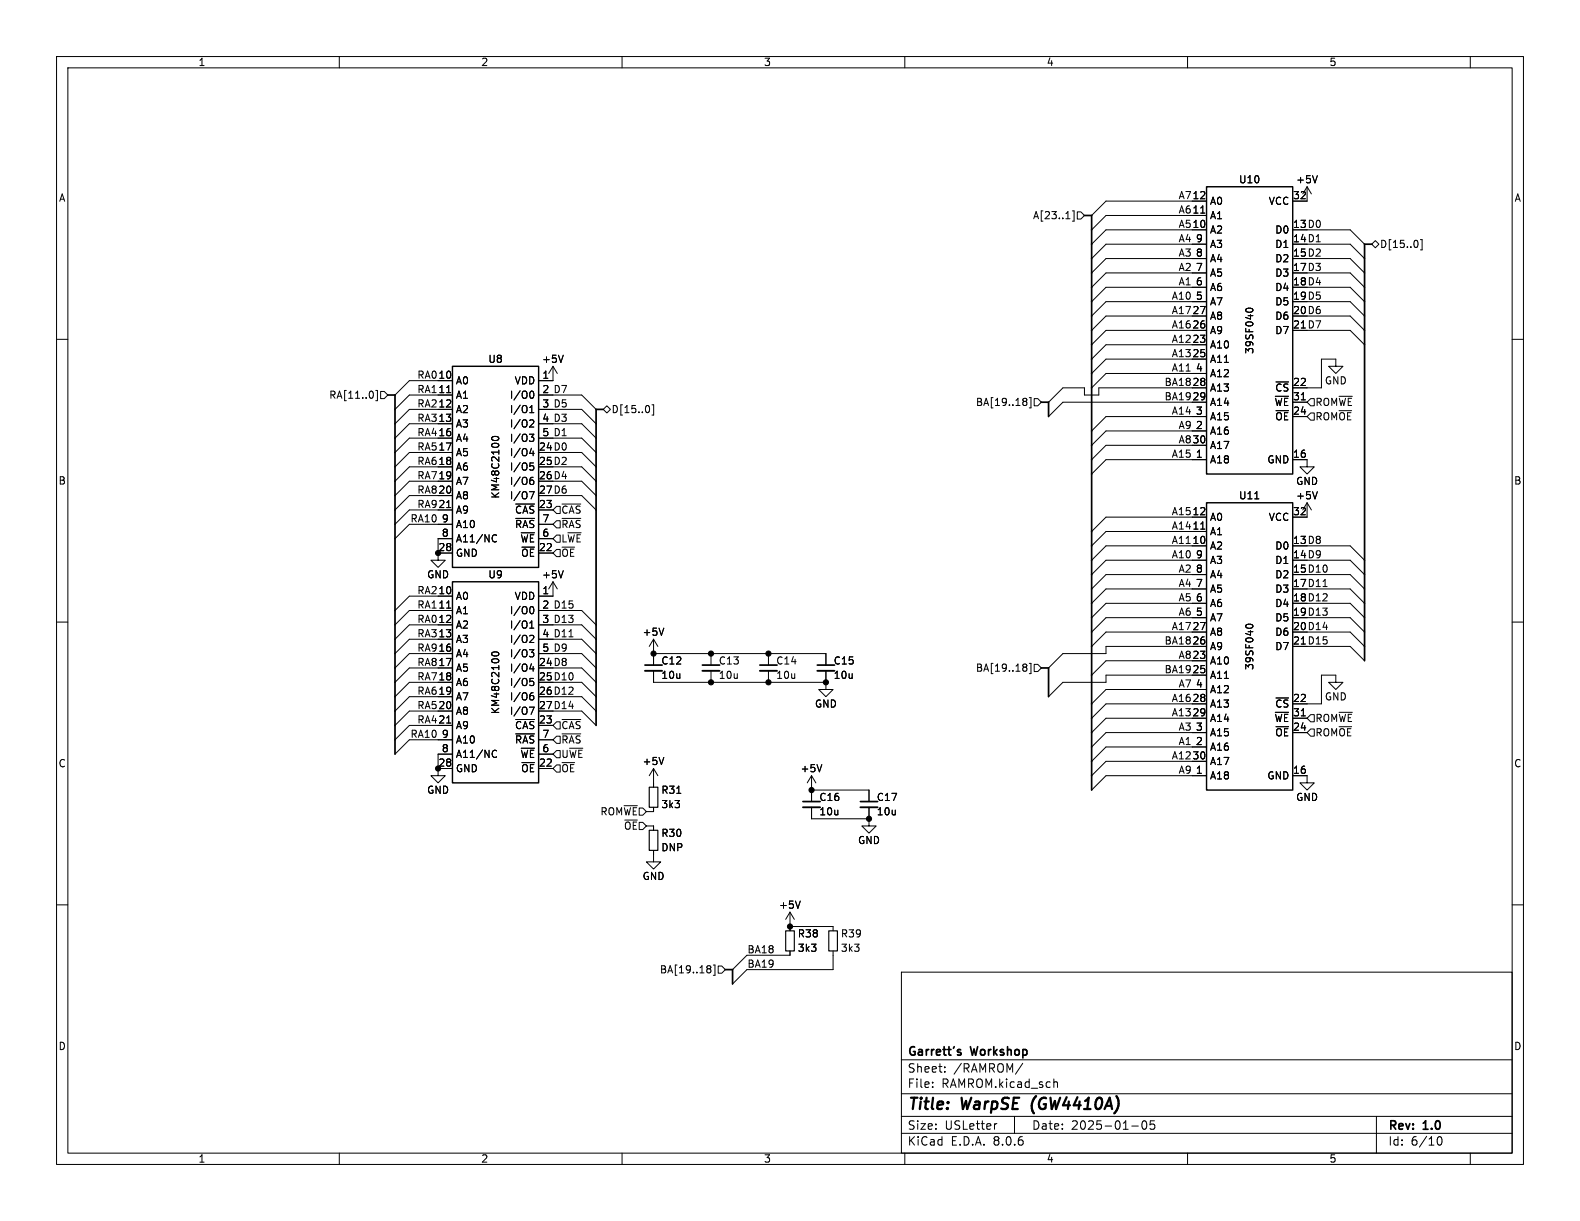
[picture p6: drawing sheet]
<svg xmlns="http://www.w3.org/2000/svg" width="279mm" height="216mm" viewBox="0 0 279 216" stroke-linecap="round" stroke-linejoin="round" font-family="sans-serif">
<g fill="none" stroke="#000" stroke-width=".18">
<path d="M10 10h259.4v195.9h-259.4zM12 12h255.4v191.9h-255.4zM60 10v2M110 10v2M160 10v2M210 10v2M260 10v2M188.5 38.7h.7M189.6 37.3h.3v1.8h-.3M190.5 37.5h.6l.7 .6-.7 .6h-.6zM212.3 37.7h.8M213.4 35.6h-17.8l-2.6 2.5"/>
<path d="M213.4 38.1h-17.8l-2.6 2.5M231.1 33l-.7 1.3M231.1 33v2.6h-2.5M231.1 33l.8 1.3M233 31.1l-.5 1.2M10 60h2M213.4 40.6h-17.8l-2.6 2.6M213.4 58.4h-17.8l-2.6 2.6M213.4 55.9h-17.8l-2.6 2.5M213.4 53.3h-17.8l-2.6 2.6M213.4 50.8h-17.8l-2.6 2.5M213.4 48.3h-17.8l-2.6 2.5"/>
<path d="M213.4 45.7h-17.8l-2.6 2.6M213.4 43.2h-17.8l-2.6 2.5M220.4 55l-.1-.1a.68 .68 0 0 1 .6-.4 .68 .68 0 0 1 .7 .4l-.1 .1M231.1 40.6h7.7l2.5 2.6M231.1 58.4h7.7l2.5 2.6M231.1 55.9h7.7l2.5 2.5M231.1 53.3h7.7l2.5 2.6M231.1 50.8h7.7l2.5 2.5M231.1 48.3h7.7l2.5 2.5M231.1 45.7h7.7l2.5 2.6M231.1 43.2h7.7l2.5 2.5M242.6 43.2l.6-.7 .6 .7-.6 .6z"/>
<path d="M250.6 42.6l.2 .4-.2 .6M251.2 42.4h.3v1.8h-.3M267.4 60h2M66 69.4v.8M66.4 69h.3v1.9h-.3M67.3 69.2h.6l.7 .7-.7 .6h-.6zM79 69.4h.7M80 67.3h-7.6l-2.6 2.6M80 69.9h-7.6l-2.6 2.5M80 72.4h-7.6l-2.6 2.5M80 74.9h-7.6l-2.6 2.6M80 77.5h-7.6l-2.6 2.5"/>
<path d="M87.4 77.9l-.3-.1-.2-.2a.68 .68 0 0 1 .7-.4 .68 .68 0 0 1 .6 .4l-.1 .2-.4 .1M93.6 76.8h.8l-.4 .5 .3 .1 .1 .4-.2 .2h-.4M93.7 72.1l.3-.4v1.3M93.7 73h.7M93.9 69.2h.1a.68 .68 0 0 1 .4 .6 .68 .68 0 0 1-.4 .6h-.1M93.9 74.2l.4 .1 .1 .3-.8 .9h.8M94 79.3l-.3 .9h.8M94.3 79.7v.9M95.2 72.4h7.7l2.5 2.5M95.2 77.5h7.7l2.5 2.5M97.8 64.8v2.5h-2.6M97.8 64.8l-.8 1.2"/>
<path d="M97.8 64.8l.8 1.2M97.8 69.9h5.1l2.5 2.5M97.8 74.9h5.1l2.5 2.6M99.6 62.8l-.4 1.3M106.7 72.4l.6-.6 .6 .6-.6 .6zM114.7 71.8l.2 .4-.2 .6M115.3 71.6h.3v1.8h-.3M181.1 70.4h.2l.3 .3-.3 .3M181.1 71h.2M181.3 71l.3 .2v.3l-.1 .1-.4 .1M182 70.3h.3v1.8h-.3M182.9 70.5h.6l.6 .6-.6 .7h-.6z"/>
<path d="M213.4 76.2h-17.8l-2.6 2.5M213.4 68.6h-19.1v1.3h-2.5v-1.3h-3.8l-2.6 2.5M213.4 61h-17.8l-2.6 2.5M213.4 73.7h-17.8l-2.6 2.5M213.4 63.5h-17.8l-2.6 2.5M213.4 71.1h-25.4l-2.6 2.6M213.4 78.7h-17.8l-2.6 2.6M213.4 66h-17.8l-2.6 2.6M228.6 73.7h2.5M228.6 71.1h2.5M231.8 70.5h.6v1.3h-.6l-.7-.7zM231.8 73h.6v1.3h-.6l-.7-.6z"/>
<path d="M236.2 64.8h-1.3l1.3 1.2 1.3-1.2h-1.3v-1.3h-2.5v5.1h-5.1M77.5 97.8v1.3h1.2l-1.2 1.2-1.3-1.2h1.3M77.5 97.8h2.5M79 89.8h.7M80 80h-7.6l-2.6 2.6M80 82.6h-7.6l-2.6 2.5M80 85.1h-7.6l-2.6 2.5M80 87.6h-7.6l-2.6 2.6M80 90.2h-7.6l-2.6 2.5M80 95.3h-2.5v2.5M80 92.7h-7.6l-2.6 2.6M87.1 95.6l.4 .2 .3-.1"/>
<path d="M87.8 94.7l-.3-.1-.4 .1M91.2 89.1h3.3M91.2 91.7h3.3M93.6 86.9h.9l-.6 1.3M93.7 81.9h.6M93.9 82.3h.3l.2 .3-.1 .5h-.4M93.9 84.9h.4l.1 .2-.1 .4-.4 .2M94.3 84.4l-.4 .1M95.2 90.2h2.6M95.2 97.8h2.6M95.2 95.3h2.6M95.2 92.7h2.6"/>
<path d="M97.8 92.7l.6-.6h.7v1.2h-.7zM97.8 80h5.1l2.5 2.6M97.8 82.6h5.1l2.5 2.5M97.8 85.1h5.1l2.5 2.5M97.8 87.6h5.1l2.5 2.6M98.4 97.2h.7v1.2h-.7l-.6-.6zM98.4 94.6h.7v1.3h-.7l-.6-.6zM98.4 89.5h.7v1.3h-.7l-.6-.6zM99.4 89.1h3.3M99.4 91.7h3.3M212.3 93.6h.8M213.4 81.3h-17.8l-2.6 2.5"/>
<path d="M213.4 91.4h-17.8l-2.6 2.6M213.4 96.5h-17.8l-2.6 2.6M213.4 94h-17.8l-2.6 2.5M213.4 99.1h-17.8l-2.6 2.5M221.9 88.2h.7M228.6 81.3h2.5v1.3h1.3l-1.3 1.2-1.2-1.2h1.2M231.1 88.9v2.5h-2.5M231.1 88.9l-.7 1.3M231.1 88.9l.8 1.3M231.1 96.5h7.7l2.5 2.6M231.1 99.1h7.7l2.5 2.5M233 86.9l-.5 1.3"/>
<path d="M10 110h2M79 107.5h.7M80 105.4h-7.6l-2.6 2.6M80 108h-7.6l-2.6 2.5M80 110.5h-7.6l-2.6 2.5M80 113h-7.6l-2.6 2.6M80 115.6h-7.6l-2.6 2.5M80 118.1h-7.6l-2.6 2.6M87.4 116l-.3-.1-.2-.2a.68 .68 0 0 1 .7-.4 .68 .68 0 0 1 .6 .4l-.1 .2-.4 .1M93.6 114.9h.8l-.4 .5 .3 .1 .1 .4-.2 .2h-.4M93.7 111.1h.7M93.7 110.2l.3-.4v1.3"/>
<path d="M93.7 120h.6M93.9 107.3h.1a.68 .68 0 0 1 .4 .6 .68 .68 0 0 1-.4 .6h-.1M93.9 112.3l.4 .1 .1 .3-.8 .9h.8M94 117.4l-.3 .9h.8M94.3 117.8v.9M95.2 110.5h7.7l2.5 2.5M95.2 115.6h7.7l2.5 2.5M97.8 102.9l-.8 1.2M97.8 102.9v2.5h-2.6M97.8 102.9l.8 1.2M97.8 108h5.1l2.5 2.5M97.8 113h5.1l2.5 2.6"/>
<path d="M97.8 118.1h5.1l2.5 2.6M99.6 100.9l-.4 1.3M100.6 112.6h.7M115.6 115.6h30.4v2M115.6 118.6v2.1h30.4M115.6 113l-.8 1.3M115.6 113v4.6M115.6 113l.7 1.3M117.4 111.1l-.4 1.2M125.7 115.6v2M125.7 118.6v2.1M135.9 115.6v2"/>
<path d="M135.9 118.6v2.1M146 118.6v2.1M181.1 117.4h.2l.3 .3-.3 .3M181.1 118h.2M181.3 118l.3 .2v.2l-.1 .2-.4 .1M182 117.3h.3v1.8h-.3M182.9 117.5h.6l.6 .6-.6 .6h-.6zM213.4 114.3h-17.8v1.3h-7.6l-2.6 2.5M213.4 119.4h-17.8v1.3h-7.6l-2.6 2.5M213.4 116.8h-17.8l-2.6 2.6M213.4 111.8h-17.8l-2.6 2.5M213.4 109.2h-17.8l-2.6 2.6"/>
<path d="M213.4 106.7h-17.8l-2.6 2.5M213.4 104.1h-17.8l-2.6 2.6M213.4 101.6h-17.8l-2.6 2.5M220.4 110.9l-.1-.1a.68 .68 0 0 1 .6-.4 .68 .68 0 0 1 .7 .4l-.1 .1M231.1 114.3h7.7l2.5 2.5M231.1 111.8h7.7l2.5 2.5M231.1 109.2h7.7l2.5 2.6M231.1 106.7h7.7l2.5 2.5M231.1 104.1h7.7l2.5 2.6M231.1 101.6h7.7l2.5 2.5M234 103.7h.7M267.4 110h2"/>
<path d="M77.5 135.9v1.3h1.2l-1.2 1.2-1.3-1.2h1.3M77.5 135.9h2.5M79 127.9h.7M80 120.7h-7.6l-2.6 2.5M80 123.2h-7.6l-2.6 2.5M80 125.7h-7.6l-2.6 2.6M80 128.3h-7.6l-2.6 2.5M80 133.4h-2.5v2.5M80 130.8h-7.6l-2.6 2.6M87.1 133.7l.4 .2 .3-.1M87.8 132.8l-.3-.1-.4 .1M91.2 127.2h3.3"/>
<path d="M91.2 129.8h3.3M93.6 125h.9l-.6 1.3M93.9 120.4h.3l.2 .3-.1 .5h-.4M93.9 123h.4l.1 .2-.1 .4-.4 .2M94.3 122.5l-.4 .1M95.2 128.3h2.6M95.2 135.9h2.6M95.2 133.4h2.6M95.2 130.8h2.6M97.8 120.7h5.1l2.5 2.5M97.8 123.2h5.1l2.5 2.5M97.8 125.7h5.1l2.5 2.6"/>
<path d="M98.4 135.3h.7v1.2h-.7l-.6-.6zM98.4 127.6h.7v1.3h-.7l-.6-.6zM98.4 130.2h.7v1.2h-.7l-.6-.6zM98.4 132.7h.7v1.3h-.7l-.6-.6zM99.4 127.2h3.3M99.4 129.8h3.3M115.6 135.9v3.3M115.6 135.9l-.8 1.3M115.6 135.9l.7 1.3M117.4 133.9l-.4 1.3M143.5 137.2l-.8 1.2M143.5 137.2v4.5"/>
<path d="M143.5 137.2l.8 1.2M143.5 139.7h10.2v2M145.3 135.2l-.4 1.3M146 120.7v1.2h1.3l-1.3 1.3-1.2-1.3h1.2M213.4 137.2h-17.8l-2.6 2.5M213.4 132.1h-17.8l-2.6 2.5M213.4 124.5h-17.8l-2.6 2.5M213.4 129.5h-17.8l-2.6 2.6M213.4 127h-17.8l-2.6 2.5M213.4 134.6h-17.8l-2.6 2.6M213.4 121.9h-17.8l-2.6 2.6M228.6 137.2h2.5v1.2h1.3l-1.3 1.3-1.2-1.3h1.2"/>
<path d="M228.6 129.5h2.5M228.6 127h2.5M231.8 128.9h.6v1.3h-.6l-.7-.7zM231.8 126.4h.6v1.2h-.6l-.7-.6zM236.2 120.7h-1.3l1.3 1.2 1.3-1.2h-1.3v-1.3h-2.5v5.1h-5.1M10 160h2M114.3 146.1h1.3v.7M115.6 150.4v2h1.2l-1.2 1.3-1.3-1.3h1.3M119.7 140.3h.7M141.5 159.3l-.4 1.3M143.5 142.7v2.1h10.2M153.7 144.8v1.3h1.2l-1.2 1.2-1.3-1.2h1.3"/>
<path d="M153.7 142.7v2.1M267.4 160h2M125.2 170.8h.3l.2 .2-.2 .3M125.2 171.3h.3M125.5 171.3l.2 .2v.3l-.1 .2h-.4M126.1 170.6h.3v1.9h-.3M127 170.8h.6l.7 .7-.7 .6h-.6zM139.7 161.3v3.3M139.7 168.1v.8h-7.6l-2.6 2.6M139.7 161.3l-.8 1.3M139.7 161.3l.8 1.3M139.7 163.8h7.6v.8"/>
<path d="M147.3 168.1v3.4h-15.2l-2.6 2.5M159.4 171.9h108v32h-108zM159.4 197.4h108M159.4 193.4h108M159.4 187.4h108M164.9 192.1v.2M164.9 191.4v.1M167.1 189.4v.2M167.1 188.7v.1M176.3 198.7l-.3 .1M179.4 197.4v3M180.9 188l-1.3 1.9"/>
<path d="M186.4 191.4h.5l.1 .9M200.1 199.1h1.2M202.1 198.3l.2-.1a.81 .81 0 0 1 .6 .6 .81 .81 0 0 1-.3 .8l-.2 .1a.81 .81 0 0 1-.3-1.4zM204.1 198.2h-.7v.7l.2-.1h.5l.1 .2-.1 .5-.2 .2-.5-.2M243.4 197.4v6.5M60 203.9v2M110 203.9v2M159.4 200.4h108M160 203.9v2M210 203.9v2M254.1 201.6l.2-.5 .2-.1a.8 .8 0 0 1 .5 .7 .8 .8 0 0 1-.5 .8l-.2-.2-.2-.4M260 203.9v2"/>
</g>
<path d="M182.5 195.2v1.1" fill="none" stroke="#000" stroke-width=".4"/>
<g fill="none" stroke="#000" stroke-width=".3">
<path d="M191.8 38.1h1.2v101.6M242.6 43.2h-1.3v73.6M68.6 69.9h1.2v63.5M106.7 72.4h-1.3v55.9M184.1 71.1h1.3v2.6M114 117.6h3.1M124.2 117.6h3.1M134.4 117.6h3M144.5 117.6h3.1M184.1 118.1h1.3v5.1M142 141.7h3M152.1 141.7h3.1"/>
<path d="M128.3 171.5h1.2v2.5M169.5 186.1h.4l.1 .3-.3 .2h-.2M169.5 185.6h.4"/>
</g>
<path d="M213.4 33h15.2v50.8h-15.2zM80 64.8h15.2v35.5h-15.2zM213.4 88.9h15.2v50.8h-15.2zM80 102.9h15.2v35.5h-15.2z" fill="none" stroke="#000" stroke-width=".25"/>
<path d="M114 118.6h3.1M124.2 118.6h3.1M134.4 118.6h3M144.5 118.6h3.1M142 142.7h3M152.1 142.7h3.1" fill="none" stroke="#000" stroke-width=".33"/>
<path d="M114.8 139.2h1.5v3.5h-1.5zM114.8 146.8h1.5v3.6h-1.5zM138.9 164.6h1.6v3.5h-1.6zM146.6 164.6h1.5v3.5h-1.5z" fill="none" stroke="#000" stroke-width=".2"/>
<g fill="#000" stroke="#000" stroke-width=".18">
<circle cx="77.5" cy="97.8" r=".46"/>
<circle cx="115.6" cy="115.6" r=".46"/>
<circle cx="125.7" cy="115.6" r=".46"/>
<circle cx="135.9" cy="115.6" r=".46"/>
<circle cx="77.5" cy="135.9" r=".46"/>
<circle cx="125.7" cy="120.7" r=".46"/>
<circle cx="135.9" cy="120.7" r=".46"/>
<circle cx="143.5" cy="139.7" r=".46"/>
<circle cx="146" cy="120.7" r=".46"/>
<circle cx="153.7" cy="144.8" r=".46"/>
<circle cx="139.7" cy="163.8" r=".46"/>
</g>
<g font-size="2.8">
<text x="160.4" y="196.8">Title:</text>
<text x="170.1" y="196.8">WarpSE</text>
<text x="183.2" y="196.8">(GW4410A)</text>
</g>
<g font-size="2.1">
<text x="160.4" y="189.9">Sheet:</text>
<text x="160.4" y="187.1">Garrett's</text>
<text x="168.6" y="189.9">/RAMROM/</text>
<text x="171.8" y="187.1">Workshop</text>
<text x="160.4" y="192.6">File:</text>
<text x="166.5" y="192.6">RAMROM.kicad_sch</text>
<text x="160.4" y="202.8">KiCad</text>
<text x="160.4" y="200">Size:</text>
<text x="167.1" y="200">USLetter</text>
<text x="168.1" y="202.8">E.D.A.</text>
<text x="175.7" y="202.8">8.0.6</text>
<text x="182.4" y="200">Date:</text>
<text x="189.4" y="200">2025-01-05</text>
<text x="245.4" y="200.2">Rev:</text>
<text x="245.4" y="202.8">Id:</text>
<text x="249.5" y="202.8">6/10</text>
<text x="251.8" y="200.2">1.0</text>
</g>
<g font-size="1.8">
<text x="35" y="11.9">1</text>
<text x="85" y="11.9">2</text>
<text x="135" y="11.9">3</text>
<text x="185" y="11.9">4</text>
<text x="235" y="11.9">5</text>
<text x="10.3" y="35.9">A</text>
<text x="208.3" y="35.3">A712</text>
<text x="210.8" y="35.3">12</text>
<text x="219" y="32.6">U10</text>
<text x="228.6" y="35.3">32</text>
<text x="229.1" y="32.6">+5V</text>
<text x="267.7" y="35.9">A</text>
<text x="182.6" y="39">A[23..1]</text>
<text x="208.3" y="40.4">A510</text>
<text x="208.3" y="37.8">A611</text>
<text x="210.8" y="40.4">10</text>
<text x="210.8" y="37.8">11</text>
<text x="213.9" y="41.5">A2</text>
<text x="213.9" y="39">A1</text>
<text x="213.9" y="36.4">A0</text>
<text x="224.3" y="36.4">VCC</text>
<text x="225.4" y="41.5">D0</text>
<text x="228.6" y="40.4">13 D0</text>
<text x="228.6" y="40.4">13</text>
<text x="208.3" y="45.5">A3</text>
<text x="208.3" y="42.9">A4</text>
<text x="208.3" y="48">A2</text>
<text x="211.4" y="45.5">8</text>
<text x="211.4" y="42.9">9</text>
<text x="213.9" y="46.6">A4</text>
<text x="213.9" y="44">A3</text>
<text x="225.4" y="44">D1</text>
<text x="225.4" y="46.6">D2</text>
<text x="228.6" y="42.9">14 D1</text>
<text x="228.6" y="45.5">15 D2</text>
<text x="228.6" y="42.9">14</text>
<text x="228.6" y="45.5">15</text>
<text x="243.9" y="44">D[15..0]</text>
<text x="207.1" y="53.1">A10</text>
<text x="208.3" y="50.5">A1</text>
<text x="211.4" y="53.1">5</text>
<text x="211.4" y="50.5">6</text>
<text x="211.4" y="48">7</text>
<text x="213.9" y="51.7">A6</text>
<text x="213.9" y="49.1">A5</text>
<text x="225.4" y="49.1">D3</text>
<text x="225.4" y="51.7">D4</text>
<text x="228.6" y="48">17 D3</text>
<text x="228.6" y="50.5">18 D4</text>
<text x="228.6" y="53.1">19 D5</text>
<text x="228.6" y="48">17</text>
<text x="228.6" y="50.5">18</text>
<text x="228.6" y="53.1">19</text>
<text x="207.1" y="55.6">A17</text>
<text x="207.1" y="58.2">A16</text>
<text x="210.8" y="58.2">26</text>
<text x="210.8" y="55.6">27</text>
<text x="213.9" y="59.3">A9</text>
<text x="213.9" y="56.7">A8</text>
<text x="213.9" y="54.2">A7</text>
<text x="225.4" y="54.2">D5</text>
<text x="225.4" y="56.7">D6</text>
<text x="225.4" y="59.3">D7</text>
<text x="228.6" y="55.6">20 D6</text>
<text x="228.6" y="58.2">21 D7</text>
<text x="228.6" y="55.6">20</text>
<text x="228.6" y="58.2">21</text>
<text x="86.3" y="64.4">U8</text>
<text x="95.8" y="64.4">+5V</text>
<text x="207.1" y="65.8">A11</text>
<text x="207.1" y="63.2">A13</text>
<text x="207.1" y="60.7">A12</text>
<text x="210.8" y="60.7">23</text>
<text x="210.8" y="63.2">25</text>
<text x="211.4" y="65.8">4</text>
<text x="213.9" y="61.8">A10</text>
<text x="213.9" y="64.4">A11</text>
<text x="221.8" y="62.7" transform="rotate(-90 221.8 62.7)">39SF040</text>
<text x="58.1" y="70.7">RA[11..0]</text>
<text x="73.7" y="67">RA010</text>
<text x="73.7" y="69.6">RA111</text>
<text x="77.4" y="67.1">10</text>
<text x="77.4" y="69.6">11</text>
<text x="80.5" y="68.2">A0</text>
<text x="80.5" y="70.7">A1</text>
<text x="90.1" y="70.7">I/O0</text>
<text x="90.9" y="68.2">VDD</text>
<text x="95.8" y="67.1">1</text>
<text x="95.8" y="69.6">2 D7</text>
<text x="95.8" y="69.6">2</text>
<text x="172.5" y="72">BA[19..18]</text>
<text x="205.8" y="70.9">BA19</text>
<text x="205.8" y="68.3">BA18</text>
<text x="210.8" y="68.3">28</text>
<text x="210.8" y="70.9">29</text>
<text x="213.9" y="69.4">A13</text>
<text x="213.9" y="72">A14</text>
<text x="213.9" y="66.9">A12</text>
<text x="225.3" y="72">~{WE}</text>
<text x="225.4" y="69.4">~{CS}</text>
<text x="228.6" y="68.3">22</text>
<text x="228.6" y="70.9">31</text>
<text x="232.5" y="72">ROM~{WE}</text>
<text x="234.2" y="68.2">GND</text>
<text x="73.7" y="74.7">RA313</text>
<text x="73.7" y="77.2">RA416</text>
<text x="73.7" y="72.1">RA212</text>
<text x="77.4" y="72.1">12</text>
<text x="77.4" y="74.7">13</text>
<text x="77.4" y="77.2">16</text>
<text x="80.5" y="73.3">A2</text>
<text x="80.5" y="75.8">A3</text>
<text x="90.1" y="73.3">I/O1</text>
<text x="90.1" y="75.8">I/O2</text>
<text x="95.8" y="72.1">3 D5</text>
<text x="95.8" y="74.7">4 D3</text>
<text x="95.8" y="77.2">5 D1</text>
<text x="95.8" y="72.1">3</text>
<text x="95.8" y="74.7">4</text>
<text x="95.8" y="77.2">5</text>
<text x="108.1" y="73.3">D[15..0]</text>
<text x="207.1" y="73.4">A14</text>
<text x="208.3" y="75.9">A9</text>
<text x="211.4" y="75.9">2</text>
<text x="211.4" y="73.4">3</text>
<text x="213.9" y="77.1">A16</text>
<text x="213.9" y="74.5">A15</text>
<text x="225.4" y="74.5">~{OE}</text>
<text x="228.6" y="73.4">24</text>
<text x="232.5" y="74.5">ROM~{OE}</text>
<text x="73.7" y="79.7">RA517</text>
<text x="73.7" y="82.3">RA618</text>
<text x="77.4" y="79.8">17</text>
<text x="77.4" y="82.3">18</text>
<text x="80.5" y="78.3">A4</text>
<text x="80.5" y="80.9">A5</text>
<text x="80.5" y="83.4">A6</text>
<text x="90.1" y="80.9">I/O4</text>
<text x="90.1" y="83.4">I/O5</text>
<text x="90.1" y="78.3">I/O3</text>
<text x="95.2" y="79.8">24 D0</text>
<text x="95.2" y="82.3">25 D2</text>
<text x="95.2" y="79.8">24</text>
<text x="95.2" y="82.3">25</text>
<text x="207.1" y="81">A15</text>
<text x="208.3" y="78.5">A830</text>
<text x="210.8" y="78.5">30</text>
<text x="211.4" y="81">1</text>
<text x="213.9" y="82.1">A18</text>
<text x="213.9" y="79.6">A17</text>
<text x="224" y="82.1">GND</text>
<text x="228.6" y="81">16</text>
<text x="10.3" y="85.9">B</text>
<text x="73.7" y="84.8">RA719</text>
<text x="73.7" y="89.9">RA921</text>
<text x="73.7" y="87.4">RA820</text>
<text x="77.4" y="84.8">19</text>
<text x="77.4" y="87.4">20</text>
<text x="77.4" y="89.9">21</text>
<text x="80.5" y="86">A7</text>
<text x="80.5" y="88.5">A8</text>
<text x="88.5" y="88.3" transform="rotate(-90 88.5 88.3)">KM48C2100</text>
<text x="90.1" y="86">I/O6</text>
<text x="90.1" y="88.5">I/O7</text>
<text x="95.2" y="89.9">23</text>
<text x="95.2" y="84.8">26 D4</text>
<text x="95.2" y="87.4">27 D6</text>
<text x="95.2" y="84.8">26</text>
<text x="95.2" y="87.4">27</text>
<text x="219" y="88.5">U11</text>
<text x="229.1" y="86">GND</text>
<text x="229.1" y="88.5">+5V</text>
<text x="267.7" y="85.9">B</text>
<text x="72.5" y="92.4">RA10</text>
<text x="78" y="95">8</text>
<text x="78" y="92.5">9</text>
<text x="80.5" y="91">A9</text>
<text x="80.5" y="93.6">A10</text>
<text x="91" y="91">~{CAS}</text>
<text x="91" y="93.6">~{RAS}</text>
<text x="95.8" y="95">6</text>
<text x="95.8" y="92.5">7</text>
<text x="99.2" y="93.6">~{RAS}</text>
<text x="99.2" y="91">~{CAS}</text>
<text x="207.1" y="93.7">A14</text>
<text x="207.1" y="91.2">A15</text>
<text x="210.8" y="93.7">11</text>
<text x="210.8" y="91.2">12</text>
<text x="213.9" y="94.8">A1</text>
<text x="213.9" y="92.3">A0</text>
<text x="224.3" y="92.3">VCC</text>
<text x="228.6" y="91.2">32</text>
<text x="77.4" y="97.5">28</text>
<text x="80.5" y="98.7">GND</text>
<text x="80.5" y="96.1">A11/NC</text>
<text x="91.9" y="96.1">~{WE}</text>
<text x="92.1" y="98.7">~{OE}</text>
<text x="95.2" y="97.5">22</text>
<text x="99.2" y="98.7">~{OE}</text>
<text x="99.2" y="96.1">L~{WE}</text>
<text x="207.1" y="96.3">A11</text>
<text x="207.1" y="98.8">A10</text>
<text x="208.3" y="101.3">A2</text>
<text x="210.8" y="96.3">10</text>
<text x="211.4" y="101.3">8</text>
<text x="211.4" y="98.8">9</text>
<text x="213.9" y="97.4">A2</text>
<text x="213.9" y="99.9">A3</text>
<text x="225.4" y="97.4">D0</text>
<text x="225.4" y="99.9">D1</text>
<text x="228.6" y="96.3">13 D8</text>
<text x="228.6" y="98.8">14 D9</text>
<text x="228.6" y="101.3">15 D10</text>
<text x="228.6" y="96.3">13</text>
<text x="228.6" y="98.8">14</text>
<text x="228.6" y="101.3">15</text>
<text x="73.7" y="107.7">RA111</text>
<text x="73.7" y="105.1">RA210</text>
<text x="75.4" y="102.5">GND</text>
<text x="77.4" y="105.2">10</text>
<text x="77.4" y="107.7">11</text>
<text x="80.5" y="106.3">A0</text>
<text x="86.3" y="102.5">U9</text>
<text x="90.9" y="106.3">VDD</text>
<text x="95.8" y="102.5">+5V</text>
<text x="95.8" y="105.2">1</text>
<text x="95.8" y="107.7">2 D15</text>
<text x="95.8" y="107.7">2</text>
<text x="208.3" y="106.4">A5</text>
<text x="208.3" y="103.9">A4</text>
<text x="211.4" y="106.4">6</text>
<text x="211.4" y="103.9">7</text>
<text x="213.9" y="107.5">A6</text>
<text x="213.9" y="105">A5</text>
<text x="213.9" y="102.5">A4</text>
<text x="225.4" y="102.5">D2</text>
<text x="225.4" y="105">D3</text>
<text x="225.4" y="107.5">D4</text>
<text x="228.6" y="103.9">17 D11</text>
<text x="228.6" y="106.4">18 D12</text>
<text x="228.6" y="103.9">17</text>
<text x="228.6" y="106.4">18</text>
<text x="73.7" y="110.2">RA012</text>
<text x="73.7" y="112.8">RA313</text>
<text x="77.4" y="110.2">12</text>
<text x="77.4" y="112.8">13</text>
<text x="80.5" y="108.8">A1</text>
<text x="80.5" y="111.4">A2</text>
<text x="80.5" y="113.9">A3</text>
<text x="90.1" y="108.8">I/O0</text>
<text x="90.1" y="111.4">I/O1</text>
<text x="90.1" y="113.9">I/O2</text>
<text x="95.8" y="110.2">3 D13</text>
<text x="95.8" y="112.8">4 D11</text>
<text x="95.8" y="110.2">3</text>
<text x="95.8" y="112.8">4</text>
<text x="113.5" y="112.6">+5V</text>
<text x="207.1" y="111.5">A17</text>
<text x="208.3" y="109">A6</text>
<text x="210.8" y="111.5">27</text>
<text x="211.4" y="109">5</text>
<text x="213.9" y="112.6">A8</text>
<text x="213.9" y="110.1">A7</text>
<text x="225.4" y="110.1">D5</text>
<text x="225.4" y="112.6">D6</text>
<text x="228.6" y="109">19 D13</text>
<text x="228.6" y="111.5">20 D14</text>
<text x="228.6" y="109">19</text>
<text x="228.6" y="111.5">20</text>
<text x="73.7" y="115.3">RA916</text>
<text x="73.7" y="117.8">RA817</text>
<text x="77.4" y="115.3">16</text>
<text x="77.4" y="117.9">17</text>
<text x="80.5" y="116.4">A4</text>
<text x="80.5" y="119">A5</text>
<text x="90.1" y="119">I/O4</text>
<text x="90.1" y="116.4">I/O3</text>
<text x="95.2" y="117.9">24 D8</text>
<text x="95.2" y="117.9">24</text>
<text x="95.8" y="115.3">5 D9</text>
<text x="95.8" y="115.3">5</text>
<text x="116.8" y="117.7">C12</text>
<text x="127" y="117.7">C13</text>
<text x="137.2" y="117.7">C14</text>
<text x="147.3" y="117.7">C15</text>
<text x="172.5" y="119">BA[19..18]</text>
<text x="205.8" y="114">BA18</text>
<text x="205.8" y="119.1">BA19</text>
<text x="208.3" y="116.6">A823</text>
<text x="210.8" y="119.1">25</text>
<text x="210.8" y="114">26</text>
<text x="210.8" y="116.6">23</text>
<text x="213.9" y="117.7">A10</text>
<text x="213.9" y="115.2">A9</text>
<text x="221.8" y="118.6" transform="rotate(-90 221.8 118.6)">39SF040</text>
<text x="225.4" y="115.2">D7</text>
<text x="228.6" y="114">21 D15</text>
<text x="228.6" y="114">21</text>
<text x="73.7" y="125.5">RA520</text>
<text x="73.7" y="122.9">RA619</text>
<text x="73.7" y="120.4">RA718</text>
<text x="77.4" y="120.4">18</text>
<text x="77.4" y="122.9">19</text>
<text x="77.4" y="125.5">20</text>
<text x="80.5" y="121.5">A6</text>
<text x="80.5" y="124.1">A7</text>
<text x="90.1" y="121.5">I/O5</text>
<text x="90.1" y="124.1">I/O6</text>
<text x="95.2" y="120.4">25 D10</text>
<text x="95.2" y="122.9">26 D12</text>
<text x="95.2" y="125.5">27 D14</text>
<text x="95.2" y="120.4">25</text>
<text x="95.2" y="122.9">26</text>
<text x="95.2" y="125.5">27</text>
<text x="116.8" y="120.2">10u</text>
<text x="127" y="120.2">10u</text>
<text x="137.2" y="120.2">10u</text>
<text x="144" y="125.3">GND</text>
<text x="147.3" y="120.2">10u</text>
<text x="207.1" y="124.2">A16</text>
<text x="208.3" y="121.7">A7</text>
<text x="210.8" y="124.2">28</text>
<text x="211.4" y="121.7">4</text>
<text x="213.9" y="120.2">A11</text>
<text x="213.9" y="125.3">A13</text>
<text x="213.9" y="122.8">A12</text>
<text x="225.4" y="125.3">~{CS}</text>
<text x="228.6" y="124.2">22</text>
<text x="234.2" y="124.1">GND</text>
<text x="72.5" y="130.5">RA10</text>
<text x="73.7" y="128">RA421</text>
<text x="77.4" y="128">21</text>
<text x="78" y="130.6">9</text>
<text x="80.5" y="126.6">A8</text>
<text x="80.5" y="129.1">A9</text>
<text x="80.5" y="131.7">A10</text>
<text x="88.5" y="126.4" transform="rotate(-90 88.5 126.4)">KM48C2100</text>
<text x="90.1" y="126.6">I/O7</text>
<text x="91" y="129.1">~{CAS}</text>
<text x="91" y="131.7">~{RAS}</text>
<text x="95.2" y="128">23</text>
<text x="95.8" y="130.6">7</text>
<text x="99.2" y="129.1">~{CAS}</text>
<text x="99.2" y="131.7">~{RAS}</text>
<text x="207.1" y="126.7">A13</text>
<text x="208.3" y="129.3">A3</text>
<text x="208.3" y="131.8">A1</text>
<text x="210.8" y="126.7">29</text>
<text x="211.4" y="131.8">2</text>
<text x="211.4" y="129.3">3</text>
<text x="213.9" y="127.9">A14</text>
<text x="213.9" y="130.4">A15</text>
<text x="225.3" y="127.9">~{WE}</text>
<text x="225.4" y="130.4">~{OE}</text>
<text x="228.6" y="129.3">24</text>
<text x="228.6" y="126.7">31</text>
<text x="232.5" y="130.4">ROM~{OE}</text>
<text x="232.5" y="127.9">ROM~{WE}</text>
<text x="10.3" y="135.9">C</text>
<text x="77.4" y="135.6">28</text>
<text x="78" y="133.1">8</text>
<text x="80.5" y="136.8">GND</text>
<text x="80.5" y="134.2">A11/NC</text>
<text x="91.9" y="134.2">~{WE}</text>
<text x="92.1" y="136.8">~{OE}</text>
<text x="95.2" y="135.6">22</text>
<text x="95.8" y="133.1">6</text>
<text x="99.2" y="136.8">~{OE}</text>
<text x="99.2" y="134.2">U~{WE}</text>
<text x="113.5" y="135.5">+5V</text>
<text x="141.5" y="136.8">+5V</text>
<text x="207.1" y="134.4">A12</text>
<text x="208.3" y="136.9">A9</text>
<text x="210.8" y="134.4">30</text>
<text x="211.4" y="136.9">1</text>
<text x="213.9" y="132.9">A16</text>
<text x="213.9" y="135.5">A17</text>
<text x="228.6" y="136.9">16</text>
<text x="267.7" y="135.9">C</text>
<text x="75.4" y="140.6">GND</text>
<text x="116.8" y="143.1">3k3</text>
<text x="116.8" y="140.6">R31</text>
<text x="144.8" y="141.8">C16</text>
<text x="154.9" y="141.8">C17</text>
<text x="213.9" y="138">A18</text>
<text x="224" y="138">GND</text>
<text x="229.1" y="141.8">GND</text>
<text x="106.1" y="144.4">ROM~{WE}</text>
<text x="110.2" y="146.9">~{OE}</text>
<text x="116.8" y="148.2">R30</text>
<text x="144.8" y="144.4">10u</text>
<text x="151.6" y="149.5">GND</text>
<text x="154.9" y="144.4">10u</text>
<text x="113.5" y="155.8">GND</text>
<text x="116.8" y="150.7">DNP</text>
<text x="137.7" y="160.9">+5V</text>
<text x="141" y="166">R38</text>
<text x="148.6" y="166">R39</text>
<text x="116.6" y="172.3">BA[19..18]</text>
<text x="132.1" y="171.2">BA19</text>
<text x="132.1" y="168.6">BA18</text>
<text x="141" y="168.5">3k3</text>
<text x="148.6" y="168.5">3k3</text>
<text x="10.3" y="185.9">D</text>
<text x="267.7" y="185.9">D</text>
<text x="35" y="205.8">1</text>
<text x="85" y="205.8">2</text>
<text x="135" y="205.8">3</text>
<text x="185" y="205.8">4</text>
<text x="235" y="205.8">5</text>
</g>
</svg>
